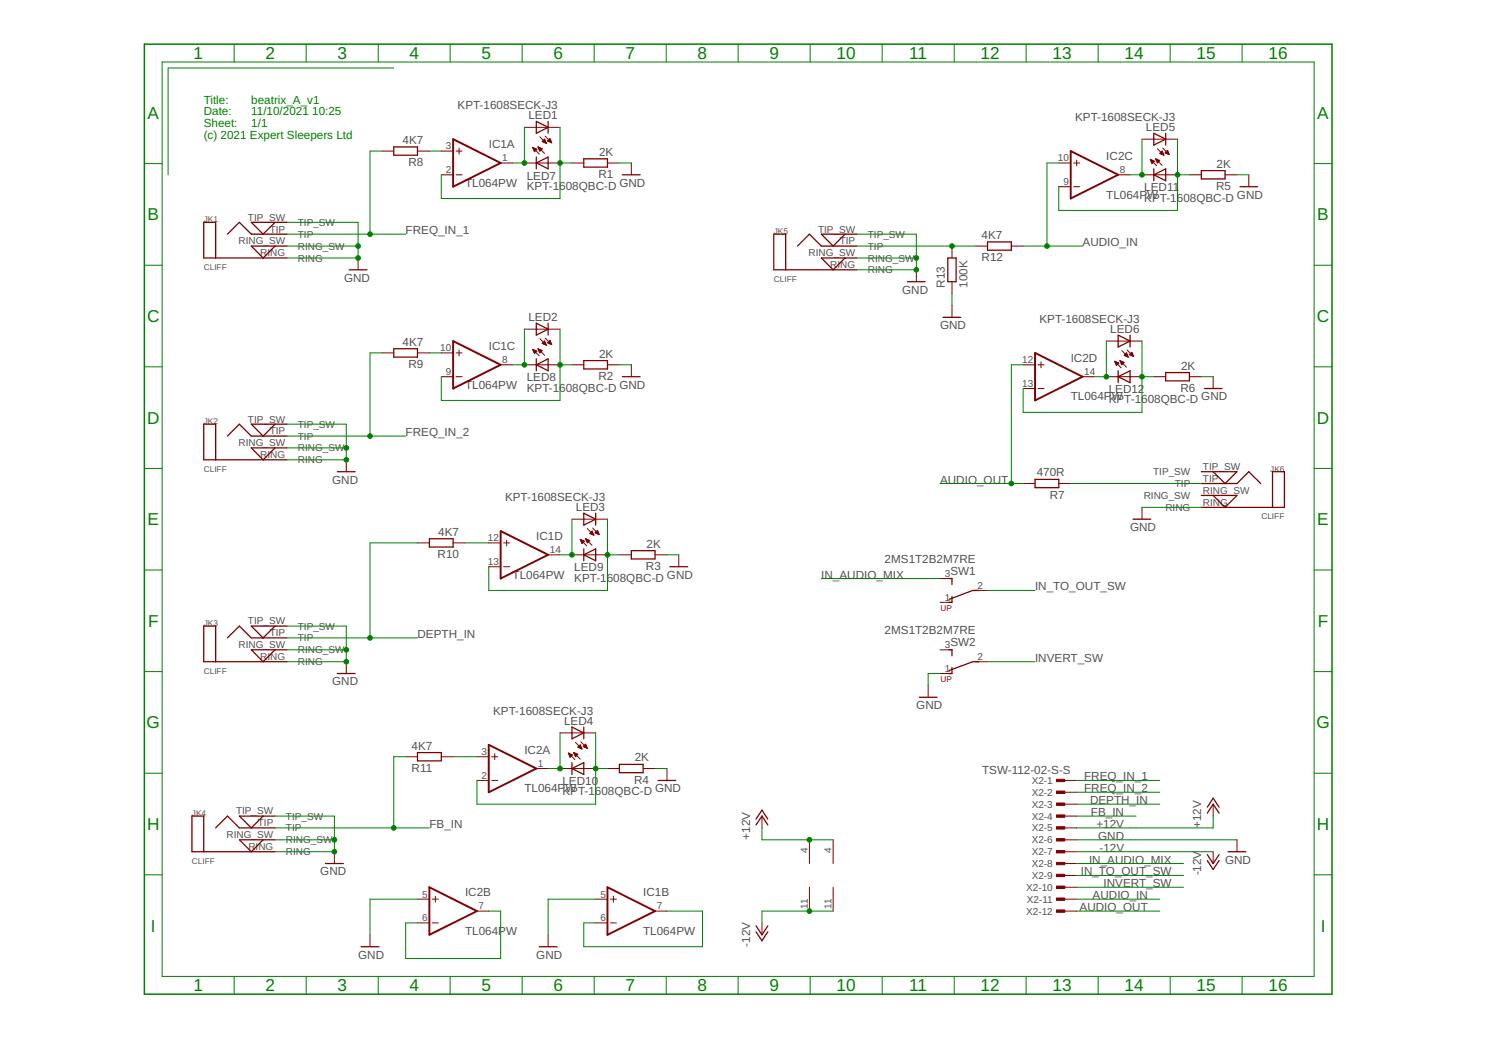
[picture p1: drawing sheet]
<svg xmlns="http://www.w3.org/2000/svg" width="297mm" height="210mm" viewBox="0 0 297 210" stroke-linecap="round" stroke-linejoin="round" font-family="sans-serif">
<g fill="none" stroke="#800000" stroke-width=".25">
<path d="M78.3 29.2h4.8v1.7h-4.8zM106.7 24.2l2.4 1.1-2.4 1.2zM106.7 32.4l2.4-1.2v2.4zM106.7 31.2v2.4M109.1 24.2v2.3M116.1 31.6h4.8v1.7h-4.8zM123.8 34.8h3.6M229.6 34.8l2.3-1.2v2.4zM229.6 26.5l2.3 1.2-2.3 1.2zM229.6 33.6v2.4M231.9 26.5v2.4M239 34h4.7v1.6h-4.7z"/>
<path d="M246.7 37.1h3.5M42.9 51.3v-7.1h-2.4v7.1h16.6M45.3 46.6l2.3-2.4 2.4 2.4h7.1M54.7 49l-2.4 2.3-2.3-2.3h7.1M54.7 44.2l-2.4 2.4-2.3-2.4h7.1M69.5 53.7h3.5M156.3 53.7v-7.1h-2.4v7.1h16.6M158.7 49l2.3-2.4 2.4 2.4h7.1M168.1 46.6l-2.3 2.4-2.4-2.4h7.1M168.1 51.3l-2.3 2.4-2.4-2.4h7.1M180.5 56h3.6M188.6 51.3h1.6v4.7h-1.6z"/>
<path d="M196.5 48.1h4.7v1.7h-4.7zM78.3 69.4h4.8v1.7h-4.8zM106.7 72.6l2.4-1.2v2.4zM106.7 64.3l2.4 1.2-2.4 1.2zM106.7 71.4v2.4M109.1 64.3v2.4M116.1 71.8h4.8v1.6h-4.8zM123.8 75h3.6M187.6 63.1h3.6M222.5 66.7l2.3 1.2-2.3 1.1zM222.5 75l2.3-1.2v2.3zM222.5 73.8v2.3"/>
<path d="M224.8 66.7v2.3M231.9 74.1h4.7v1.7h-4.7zM239.6 77.3h3.5M42.9 91.5v-7.1h-2.4v7.1h16.6M45.3 86.8l2.3-2.4 2.4 2.4h7.1M54.7 84.4l-2.4 2.4-2.3-2.4h7.1M54.7 89.1l-2.4 2.4-2.3-2.4h7.1M67.1 93.9h3.6M205.9 95.4h4.8v1.6h-4.8zM239 96.2h7.1l2.4-2.3 2.3 2.3M239 93.9h7.1l-2.4 2.3-2.3-2.3M239 98.6h7.1l-2.4 2.3-2.3-2.3"/>
<path d="M85.4 107.2h4.7v1.6h-4.7zM116.1 102.1l2.4 1.2-2.4 1.2zM116.1 109.2v2.4M116.1 110.4l2.4-1.2v2.4zM118.5 102.1v2.4M125.6 109.6h4.7v1.6h-4.7zM133.3 112.8h3.5M188.8 115.1h.6v1.2M189.4 118.7v1.1h-.6M194.7 117.5h-1.2l-4.7 1.8M225.4 103.3h3.6M239 100.9h16.5v-7h-2.3v7"/>
<path d="M42.9 131.7v-7.1h-2.4v7.1h16.6M45.3 126.9l2.3-2.3 2.4 2.3h7.1M54.7 124.6l-2.4 2.3-2.3-2.3h7.1M54.7 129.3l-2.4 2.4-2.3-2.4h7.1M67.1 134h3.6M182.9 138.7h3.5M188.8 129.3h.6v1.2M189.4 132.8v1.2h-.6M194.7 131.7h-1.2l-4.7 1.7M83.1 149.7h4.7v1.7h-4.7zM113.8 144.7l2.3 1.1-2.3 1.2zM113.8 152.9l2.3-1.2v2.4z"/>
<path d="M113.8 151.7v2.4M116.1 144.7v2.3M123.2 152.1h4.8v1.6h-4.8zM130.9 155.3h3.6M40.5 169.5v-7.1h-2.3v7.1h16.5M42.9 164.7l2.4-2.3 2.3 2.3h7.1M52.3 162.4l-2.3 2.3-2.4-2.3h7.1M52.3 167.1l-2.3 2.4-2.4-2.4h7.1M64.7 171.8h3.6M150.4 164.1l1.2-1.7 1.2 1.7M150.4 163l1.2-1.8 1.2 1.8M240.2 161.8l1.2-1.8 1.1 1.8"/>
<path d="M240.2 160.6l1.2-1.8 1.1 1.8M240.2 170l1.2 1.8 1.1-1.8M240.2 171.2l1.2 1.8 1.1-1.8M244.3 169.5h3.6M71.8 188.4h3.6M107.3 188.4h3.5M150.4 184.2l1.2 1.8 1.2-1.8M150.4 185.4l1.2 1.8 1.2-1.8"/>
</g>
<g fill="none" stroke="#800000" stroke-width=".2">
<path d="M76 30.1h2.3M83.1 30.1h2.3M87.8 30.1h2.3M87.8 34.8h2.3M90.7 30.1h1.2M90.7 34.8h1.2M91.3 29.5v1.1M99.6 32.4h2.4M104.3 32.4h7.1M104.3 25.3h7.1M106 29.3l1.3 1.3M106 29.3l.8 .4"/>
<path d="M106 29.3l.3 .9 .5-.5M106 29.4h.1M106 29.5h.3M106.1 29.6h.5M106.1 29.7h.7M106.2 29.8h.5M106.2 29.9h.4M106.3 30h.2M106.3 30.1h.1M107 29.2l1.4 1.3M107 29.2l.9 .4M107 29.2l.4 .9"/>
<path d="M107.1 29.3h.1M107.1 29.4h.3M107.2 29.5h.4M107.2 29.6h.7M107.3 29.7h.5M107.3 29.8h.4M107.3 29.9h.2M107.4 30h.1M107.4 27.2l1.3 1.3M107.9 28.2l.8 .3M107.9 29.6l-.5 .5M107.9 28.2h.6"/>
<path d="M108 28h.5M108.1 27.9h.4M108.1 28.3h.5M108.2 27.8h.2M108.3 27.7h.1M108.4 27.7l-.5 .5M108.4 27.7l.3 .8M108.4 28.4h.2M108.5 27.1l1.3 1.3M108.6 28.5h.1M108.9 28h.7M108.9 28l.9 .4"/>
<path d="M109.1 27.9h.5M109.2 27.8h.3M109.2 28.2h.5M109.3 27.7h.2M109.4 27.6h.1M109.4 27.6l-.5 .4M109.4 27.6l.4 .8M109.5 28.3h.2M109.7 28.4h.1M113.8 32.4h2.3M120.9 32.4h2.3M125.6 32.4v2.4"/>
<path d="M210.7 32.4h2.3M210.7 37.1h2.3M213.6 32.4h1.2M213.6 37.1h1.2M214.2 31.8v1.2M222.5 34.8h2.3M227.2 27.7h7.1M227.2 34.8h7.1M228.9 31.7l1.2 1.3M228.9 31.7l.8 .4-.5 .4zM228.9 31.8h.1M228.9 31.9h.4"/>
<path d="M229 32h.6M229 32.1h.6M229.1 32.2h.4M229.1 32.3h.3M229.2 32.4h.1M229.9 31.6l1.3 1.3M229.9 31.6l.8 .3-.4 .5zM230 31.7h.1M230 31.8h.4M230 31.9h.6M230.1 32h.6M230.1 32.1h.5"/>
<path d="M230.2 32.2h.2M230.2 32.3h.1M230.3 29.6l1.3 1.3M230.7 30.5l.5-.4 .4 .8zM230.8 30.5h.6M230.9 30.6h.5M230.9 30.4h.5M231 30.2h.3M231.1 30.7h.4M231.1 30.1h.1M231.3 29.5l1.3 1.3M231.4 30.8h.1"/>
<path d="M231.8 30.4l.5-.5 .3 .9zM231.9 30.4h.6M231.9 30.5h.6M232 30.2h.4M232.1 30.1h.3M232.2 30h.1M232.2 30.6h.4M232.5 30.7h.1M236.6 34.8h2.4M243.7 34.8h2.4M248.5 34.8v2.3M71.2 51.3v2.4"/>
<path d="M182.3 53.7v2.3M189.4 49v2.3M189.4 56v2.4M194.1 49h2.4M201.2 49h2.4M76 70.2h2.3M83.1 70.2h2.3M87.8 75h2.3M87.8 70.2h2.3M90.7 75h1.2M90.7 70.2h1.2M91.3 69.6v1.2"/>
<path d="M99.6 72.6h2.4M104.3 72.6h7.1M104.3 65.5h7.1M106 69.5l1.3 1.3M106 69.5l.8 .4-.5 .4zM106 69.5h.1M106 69.6h.3M106.1 69.7h.4M106.1 69.8h.7M106.2 70h.5M106.2 70.1h.4M106.3 70.2h.2"/>
<path d="M106.3 70.3h.1M107 69.4l1.4 1.3M107 69.4l.9 .3M107 69.4l.4 .8 .5-.5M107.1 69.4h.1M107.1 69.5h.3M107.1 69.6h.5M107.2 69.7h.7M107.3 69.8h.5M107.3 70h.4M107.3 70.1h.2M107.4 70.2h.1"/>
<path d="M107.4 67.4l1.3 1.3M107.9 68.3l.8 .4M107.9 68.3l.5-.4 .3 .8M107.9 68.3h.6M108 68.2h.5M108.1 68.4h.5M108.1 68.1h.4M108.2 68h.2M108.3 67.9h.1M108.4 68.5h.2M108.5 67.3l1.3 1.3M108.6 68.6h.1"/>
<path d="M108.9 68.2h.7M109.1 68.1h.5M109.2 68h.3M109.2 68.3h.5M109.3 67.9h.2M109.4 67.8h.1M109.4 67.7l.4 .9-.9-.4zM109.4 68.4h.3M109.7 68.5h.1M113.8 72.6h2.3M120.9 72.6h2.3M125.6 72.6v2.4"/>
<path d="M189.4 60.8v2.3M203.6 72.6h2.3M203.6 77.3h2.3M206.5 72.6h1.2M206.5 77.3h1.2M207.1 72v1.2M215.4 75h2.3M220.1 67.9h7.1M220.1 75h7.1M221.8 71.9l1.3 1.3M221.8 71.9l.8 .3-.5 .5zM221.8 71.9h.1"/>
<path d="M221.8 72.1h.4M221.9 72.2h.5M221.9 72.3h.6M222 72.4h.4M222 72.5h.3M222.1 72.6h.1M222.8 71.8l1.3 1.2M222.8 71.8l.8 .3-.4 .5zM222.9 71.8h.1M222.9 71.9h.4M222.9 72.1h.6M223 72.2h.6"/>
<path d="M223.1 72.3h.4M223.1 72.4h.3M223.1 72.5h.2M223.2 69.7l1.3 1.4M223.7 70.6h.6M223.8 70.7h.5M223.8 70.5h.5M223.9 70.4h.3M224 70.8h.4M224 70.3h.2M224.1 70.2l.4 .9-.9-.4zM224.2 69.6l1.3 1.3"/>
<path d="M224.3 71h.1M224.7 70.6l.5-.5 .3 .8zM224.8 70.5h.6M224.8 70.6h.6M224.9 70.4h.4M225 70.3h.3M225.1 70.7h.4M225.1 70.2h.1M225.3 70.8h.2M229.6 75h2.3M236.6 75h2.4M241.4 75v2.3"/>
<path d="M68.9 91.5v2.4M203.6 96.2h2.3M210.7 96.2h2.3M83.1 108h2.3M90.1 108h2.4M97.2 108h2.4M97.2 112.8h2.4M100.2 108h1.2M100.2 112.8h1.2M100.8 107.4v1.2M109.1 110.4h2.3M113.8 103.3h7.1"/>
<path d="M113.8 110.4h7.1M115.4 107.3l1.3 1.3M115.4 107.3l.9 .4-.5 .4zM115.5 107.4h.1M115.5 107.5h.3M115.5 107.6h.6M115.6 107.7h.6M115.7 107.8h.4M115.7 107.9h.3M115.7 108h.2M116.5 107.2l1.3 1.3M116.5 107.2l.8 .3-.4 .5z"/>
<path d="M116.5 107.3h.1M116.6 107.4h.3M116.6 107.5h.6M116.7 107.6h.6M116.7 107.7h.5M116.8 107.8h.3M116.8 107.9h.1M116.9 105.2l1.3 1.3M117.3 106.1l.5-.4 .4 .8zM117.4 106.2h.6M117.4 106h.6M117.5 105.9h.4"/>
<path d="M117.6 105.8h.3M117.6 106.3h.5M117.7 105.7h.1M117.9 106.4h.2M117.9 105.1l1.3 1.3M118.4 106l.5-.5 .3 .9zM118.5 106h.6M118.5 105.9h.5M118.6 105.8h.4M118.7 105.7h.2M118.7 106.2h.4M118.8 105.6h.1"/>
<path d="M119 106.3h.2M123.2 110.4h2.4M130.3 110.4h2.4M135 110.4v2.4M187 115.1h2.4M187 119.8h2.4M194.1 117.5h2.4M227.2 100.9v2.4M68.9 131.7v2.3M184.7 136.4v2.3M187 129.3h2.4M187 134h2.4"/>
<path d="M194.1 131.7h2.4M80.7 150.6h2.4M87.8 150.6h2.3M94.9 150.6h2.3M94.9 155.3h2.3M97.8 150.6h1.2M97.8 155.3h1.2M98.4 150v1.1M106.7 152.9h2.4M111.4 145.8h7.1M111.4 152.9h7.1M113.1 149.8l1.3 1.3"/>
<path d="M113.1 149.8l.8 .4-.5 .5zM113.1 149.9h.2M113.2 150.1h.4M113.2 150.2h.6M113.3 150.3h.5M113.3 150.4h.4M113.3 150.5h.3M113.4 150.6h.1M114.1 149.7l1.3 1.3M114.1 149.7l.9 .4-.5 .5zM114.1 149.7h.1M114.2 149.8h.2"/>
<path d="M114.2 149.9h.5M114.3 150.1h.6M114.3 150.2h.6M114.4 150.3h.4M114.4 150.4h.3M114.5 150.5h.1M114.5 147.7l1.3 1.3M115 148.7l.4-.5 .4 .8zM115 148.6h.6M115.1 148.5h.5M115.1 148.7h.6M115.2 148.4h.3"/>
<path d="M115.3 148.3h.2M115.4 148.8h.3M115.5 147.6l1.4 1.3M115.7 148.9h.1M116.1 148.5h.6M116.2 148.4h.4M116.2 148.6h.5M116.3 148.3h.3M116.4 148.2h.1M116.5 148.7h.3M116.5 148.1l-.5 .4 .9 .4M116.5 148.1l.4 .8"/>
<path d="M116.5 148.1h.1M116.7 148.8h.1M120.9 152.9h2.3M128 152.9h2.3M132.7 152.9v2.4M211.8 155.3h2.4M211.8 157.6h2.4M211.8 160h2.4M241.4 160v2.4M66.5 169.5v2.3M83.1 178.9h2.3M86 178.9h1.2"/>
<path d="M86.6 178.3v1.2M118.5 178.9h2.4M121.5 178.9h1.1M122 178.3v1.2M151.6 162.4v2.3M161 167.1v4.7M161 176.5v4.8M165.8 167.1v4.7M165.8 176.5v4.8M211.8 178.9h2.4M211.8 162.4h2.4M211.8 164.7h2.4"/>
<path d="M211.8 167.1h2.4M211.8 169.5h2.4M211.8 171.8h2.4M211.8 174.2h2.4M211.8 176.5h2.4M241.4 169.5v2.3M246.1 167.1v2.4M73.6 186v2.4M83.1 183.6h2.3M86 183.6h1.2M94.9 181.3h2.3M109.1 186v2.4"/>
<path d="M118.5 183.6h2.4M121.5 183.6h1.1M130.3 181.3h2.4M151.6 183.6v2.4M211.8 181.3h2.4"/>
</g>
<path d="M90.1 27.7l9.5 4.7-9.5 4.7zM213 30.1l9.5 4.7-9.5 4.7zM90.1 67.9l9.5 4.7-9.5 4.7zM205.9 70.2l9.5 4.8-9.5 4.7zM99.6 105.7l9.5 4.7-9.5 4.7zM97.2 148.2l9.5 4.7-9.5 4.7zM85.4 176.5l9.5 4.8-9.5 4.7zM120.9 176.5l9.4 4.8-9.4 4.7z" fill="none" stroke="#800000" stroke-width=".38"/>
<g fill="#800000" stroke="#800000" stroke-width=".2">
<path d="M210.2 155h1.6v.5h-1.6z"/>
<path d="M210.2 157.4h1.6v.5h-1.6z"/>
<path d="M210.2 159.8h1.6v.4h-1.6z"/>
<path d="M210.2 162.1h1.6v.5h-1.6z"/>
<path d="M210.2 164.5h1.6v.5h-1.6z"/>
<path d="M210.2 166.9h1.6v.4h-1.6z"/>
<path d="M210.2 169.2h1.6v.5h-1.6z"/>
<path d="M210.2 171.6h1.6v.4h-1.6z"/>
<path d="M210.2 173.9h1.6v.5h-1.6z"/>
<path d="M210.2 176.3h1.6v.5h-1.6z"/>
<path d="M210.2 178.7h1.6v.4h-1.6z"/>
<path d="M210.2 181h1.6v.5h-1.6z"/>
</g>
<path d="M28.7 8.8h236.3v189h-236.3z" fill="none" stroke="#008000" stroke-width=".3"/>
<g fill="none" stroke="#008000" stroke-width=".2">
<path d="M32.3 12.3h229.2v182h-229.2zM46.6 8.8v3.5M60.9 8.8v3.5M75.2 8.8v3.5M78.3 13.5h-44.9v21.3M89.6 8.8v3.5M103.9 8.8v3.5M118.2 8.8v3.5M132.5 8.8v3.5M146.9 8.8v3.5M161.2 8.8v3.5M175.5 8.8v3.5"/>
<path d="M189.8 8.8v3.5M204.2 8.8v3.5M218.5 8.8v3.5M232.8 8.8v3.5M247.1 8.8v3.5M28.7 32.6h3.6M76 30.1h-2.4v16.5M85.4 30.1h2.4M104.3 25.3v7.1h-2.3M111.4 32.4h2.4M111.4 25.3v14.2h-23.6v-4.7M123.2 32.4h2.4"/>
<path d="M210.7 32.4h-2.4v16.6M227.2 27.7v7.1h-2.4M234.3 34.8h2.3M234.3 27.7v14.2h-23.6v-4.8M246.1 34.8h2.4M261.5 32.6h3.5M28.7 52.8h3.6M57.1 44.2h14.1v7.1h-14.1M57.1 46.6h23.6M57.1 49h14.1M170.5 46.6h11.8v7.1h-11.8M170.5 51.3h11.8"/>
<path d="M170.5 49h23.6M189.4 58.4v2.4M203.6 49h11.8M261.5 52.8h3.5M28.7 73h3.6M76 70.2h-2.4v16.6M85.4 70.2h2.4M104.3 65.5v7.1h-2.3M111.4 72.6h2.4M111.4 65.5v14.2h-23.6v-4.7M123.2 72.6h2.4M203.6 72.6h-2.4v23.6"/>
<path d="M220.1 67.9v7.1h-2.4M227.2 75h2.4M227.2 67.9v14.1h-23.6v-4.7M239 75h2.4M261.5 73h3.5M28.7 93.2h3.6M57.1 84.4h11.8v7.1h-11.8M57.1 89.1h11.8M57.1 86.8h23.6M187 96.2h16.6M213 96.2h26M261.5 93.2h3.5"/>
<path d="M28.7 113.4h3.6M83.1 108h-9.5v18.9M92.5 108h4.7M113.8 103.3v7.1h-2.4M120.9 110.4h2.3M120.9 103.3v14.2h-23.7v-4.7M132.7 110.4h2.3M163.4 115.1h23.6M196.5 117.5h9.4M227.2 100.9h11.8M261.5 113.4h3.5M28.7 133.6h3.6"/>
<path d="M57.1 124.6h11.8v7.1h-11.8M57.1 129.3h11.8M57.1 126.9h26M187 134h-2.3v2.4M196.5 131.7h9.4M261.5 133.6h3.5M28.7 153.8h3.6M80.7 150.6h-2.4v14.1M90.1 150.6h4.8M111.4 145.8v7.1h-2.3M118.5 152.9h2.4M118.5 145.8v14.2h-23.6v-4.7"/>
<path d="M130.3 152.9h2.4M214.2 160h16.5M214.2 157.6h16.5M214.2 155.3h16.5M261.5 153.8h3.5M28.7 174.1h3.6M54.7 162.4h11.8v7.1h-11.8M54.7 167.1h11.8M54.7 164.7h30.7M83.1 178.9h-9.5v7.1M118.5 178.9h-9.4v7.1M151.6 164.7v2.4h14.2"/>
<path d="M214.2 169.5h27.2M214.2 167.1h31.9M214.2 162.4h11.8M214.2 178.9h16.5M214.2 176.5h21.3M214.2 174.2h21.3M214.2 171.8h21.3M241.4 162.4v2.3h-27.2M261.5 174.1h3.5M46.6 194.3v3.5M60.9 194.3v3.5M75.2 194.3v3.5"/>
<path d="M89.6 194.3v3.5M97.2 181.3h2.4v9.4h-18.9v-7.1h2.4M103.9 194.3v3.5M118.2 194.3v3.5M132.5 194.3v3.5M132.7 181.3h7.1v7.1h-23.7v-4.8h2.4M146.9 194.3v3.5M161.2 194.3v3.5M165.8 181.3h-14.2v2.3M175.5 194.3v3.5M189.8 194.3v3.5M204.2 194.3v3.5"/>
<path d="M214.2 181.3h16.5M218.5 194.3v3.5M232.8 194.3v3.5M247.1 194.3v3.5"/>
</g>
<g fill="#008000" stroke="#008000" stroke-width=".2">
<circle cx="182.3" cy="53.7" r=".47"/>
<circle cx="182.3" cy="51.3" r=".47"/>
<circle cx="66.5" cy="169.5" r=".47"/>
<circle cx="66.5" cy="167.1" r=".47"/>
<circle cx="71.2" cy="51.3" r=".47"/>
<circle cx="71.2" cy="49" r=".47"/>
<circle cx="68.9" cy="91.5" r=".47"/>
<circle cx="68.9" cy="89.1" r=".47"/>
<circle cx="68.9" cy="131.7" r=".47"/>
<circle cx="68.9" cy="129.3" r=".47"/>
<circle cx="220.1" cy="75" r=".47"/>
<circle cx="227.2" cy="75" r=".47"/>
<circle cx="201.2" cy="96.2" r=".47"/>
<circle cx="227.2" cy="34.8" r=".47"/>
<circle cx="234.3" cy="34.8" r=".47"/>
<circle cx="111.4" cy="152.9" r=".47"/>
<circle cx="118.5" cy="152.9" r=".47"/>
<circle cx="78.3" cy="164.7" r=".47"/>
<circle cx="189.4" cy="49" r=".47"/>
<circle cx="208.3" cy="49" r=".47"/>
<circle cx="161" cy="181.3" r=".47"/>
<circle cx="161" cy="167.1" r=".47"/>
<circle cx="73.6" cy="126.9" r=".47"/>
<circle cx="73.6" cy="86.8" r=".47"/>
<circle cx="73.6" cy="46.6" r=".47"/>
<circle cx="104.3" cy="32.4" r=".47"/>
<circle cx="111.4" cy="32.4" r=".47"/>
<circle cx="104.3" cy="72.6" r=".47"/>
<circle cx="111.4" cy="72.6" r=".47"/>
<circle cx="113.8" cy="110.4" r=".47"/>
<circle cx="120.9" cy="110.4" r=".47"/>
</g>
<g font-size="3.4" fill="#008000">
<text x="38.5" y="11.8">1</text>
<text x="52.8" y="11.8">2</text>
<text x="67.1" y="11.8">3</text>
<text x="81.4" y="11.8">4</text>
<text x="95.8" y="11.8">5</text>
<text x="110.1" y="11.8">6</text>
<text x="124.4" y="11.8">7</text>
<text x="138.7" y="11.8">8</text>
<text x="153.1" y="11.8">9</text>
<text x="166.4" y="11.8">10</text>
<text x="180.9" y="11.8">11</text>
<text x="195.1" y="11.8">12</text>
<text x="209.4" y="11.8">13</text>
<text x="223.7" y="11.8">14</text>
<text x="238.1" y="11.8">15</text>
<text x="252.4" y="11.8">16</text>
<text x="29.4" y="23.6">A</text>
<text x="262.1" y="23.6">A</text>
<text x="29.4" y="43.9">B</text>
<text x="262.1" y="43.9">B</text>
<text x="29.3" y="64.1">C</text>
<text x="262" y="64.1">C</text>
<text x="29.3" y="84.3">D</text>
<text x="262" y="84.3">D</text>
<text x="29.4" y="104.5">E</text>
<text x="262.1" y="104.5">E</text>
<text x="29.5" y="124.7">F</text>
<text x="262.2" y="124.7">F</text>
<text x="29.2" y="144.9">G</text>
<text x="261.9" y="144.9">G</text>
<text x="29.3" y="165.1">H</text>
<text x="262" y="165.1">H</text>
<text x="30" y="185.4">I</text>
<text x="262.8" y="185.4">I</text>
<text x="38.5" y="197.2">1</text>
<text x="52.8" y="197.2">2</text>
<text x="67.1" y="197.2">3</text>
<text x="81.4" y="197.2">4</text>
<text x="95.8" y="197.2">5</text>
<text x="110.1" y="197.2">6</text>
<text x="124.4" y="197.2">7</text>
<text x="138.7" y="197.2">8</text>
<text x="153.1" y="197.2">9</text>
<text x="166.4" y="197.2">10</text>
<text x="180.9" y="197.2">11</text>
<text x="195.1" y="197.2">12</text>
<text x="209.4" y="197.2">13</text>
<text x="223.7" y="197.2">14</text>
<text x="238.1" y="197.2">15</text>
<text x="252.4" y="197.2">16</text>
</g>
<g font-size="2.3" fill="#008000">
<text x="40.5" y="20.6">Title:</text>
<text x="40.5" y="23">Date:</text>
<text x="50" y="20.6">beatrix_A_v1</text>
<text x="50" y="23">11/10/2021</text>
<text x="62.1" y="23">10:25</text>
<text x="40.5" y="25.3">Sheet:</text>
<text x="40.5" y="27.7">(c) 2021 Expert Sleepers Ltd</text>
<text x="50" y="25.3">1/1</text>
</g>
<g font-size="2.3" fill="#505050">
<text x="91" y="21.7">KPT-1608SECK-J3</text>
<text x="105.1" y="23.7">LED1</text>
<text x="80.1" y="28.6">4K7</text>
<text x="97.2" y="29.5">IC1A</text>
<text x="213.9" y="24">KPT-1608SECK-J3</text>
<text x="228" y="26">LED5</text>
<text x="81.3" y="33.1">R8</text>
<text x="104.8" y="35.7">LED7</text>
<text x="119.1" y="35.5">R1</text>
<text x="119.2" y="31">2K</text>
<text x="220.1" y="31.8">IC2C</text>
<text x="242.1" y="33.4">2K</text>
<text x="92.5" y="37.1">TL064PW</text>
<text x="104.8" y="37.7">KPT-1608QBC-D</text>
<text x="123.2" y="37.1">GND</text>
<text x="220.1" y="39.5">TL064PW</text>
<text x="227.7" y="40.1">KPT-1608QBC-D</text>
<text x="227.7" y="38.1">LED11</text>
<text x="241.9" y="37.8">R5</text>
<text x="246.1" y="39.5">GND</text>
<text x="80.7" y="46.6">FREQ_IN_1</text>
<text x="195.3" y="47.5">4K7</text>
<text x="195.3" y="52">R12</text>
<text x="215.4" y="49">AUDIO_IN</text>
<text x="68.5" y="56">GND</text>
<text x="179.5" y="58.4">GND</text>
<text x="188" y="57.2" transform="rotate(-90 188 57.2)">R13</text>
<text x="192.5" y="57.2" transform="rotate(-90 192.5 57.2)">100K</text>
<text x="105.1" y="63.8">LED2</text>
<text x="187" y="65.5">GND</text>
<text x="206.8" y="64.2">KPT-1608SECK-J3</text>
<text x="80.1" y="68.8">4K7</text>
<text x="97.2" y="69.6">IC1C</text>
<text x="119.2" y="71.2">2K</text>
<text x="213" y="72">IC2D</text>
<text x="220.9" y="66.2">LED6</text>
<text x="81.3" y="73.3">R9</text>
<text x="92.5" y="77.3">TL064PW</text>
<text x="104.8" y="77.9">KPT-1608QBC-D</text>
<text x="104.8" y="75.9">LED8</text>
<text x="119.1" y="75.6">R2</text>
<text x="123.2" y="77.3">GND</text>
<text x="234.8" y="78">R6</text>
<text x="235" y="73.5">2K</text>
<text x="213" y="79.7">TL064PW</text>
<text x="220.6" y="80.3">KPT-1608QBC-D</text>
<text x="220.6" y="78.3">LED12</text>
<text x="239" y="79.7">GND</text>
<text x="80.7" y="86.8">FREQ_IN_2</text>
<text x="206.3" y="94.8">470R</text>
<text x="66.1" y="96.2">GND</text>
<text x="100.5" y="99.6">KPT-1608SECK-J3</text>
<text x="114.6" y="101.6">LED3</text>
<text x="187" y="96.2">AUDIO_OUT</text>
<text x="208.9" y="99.3">R7</text>
<text x="87.2" y="106.6">4K7</text>
<text x="106.7" y="107.4">IC1D</text>
<text x="224.8" y="105.7">GND</text>
<text x="87.1" y="111.1">R10</text>
<text x="114.3" y="113.7">LED9</text>
<text x="128.5" y="113.4">R3</text>
<text x="128.6" y="109">2K</text>
<text x="176" y="112">2MS1T2B2M7RE</text>
<text x="102" y="115.1">TL064PW</text>
<text x="114.3" y="115.7">KPT-1608QBC-D</text>
<text x="132.7" y="115.1">GND</text>
<text x="163.4" y="115.1">IN_AUDIO_MIX</text>
<text x="189.1" y="114.4">SW1</text>
<text x="205.9" y="117.5">IN_TO_OUT_SW</text>
<text x="83.1" y="126.9">DEPTH_IN</text>
<text x="176" y="126.2">2MS1T2B2M7RE</text>
<text x="189.1" y="128.6">SW2</text>
<text x="205.9" y="131.6">INVERT_SW</text>
<text x="66.1" y="136.4">GND</text>
<text x="98.1" y="142.2">KPT-1608SECK-J3</text>
<text x="182.3" y="141.1">GND</text>
<text x="81.9" y="149.1">4K7</text>
<text x="104.3" y="150">IC2A</text>
<text x="112.2" y="144.2">LED4</text>
<text x="81.9" y="153.6">R11</text>
<text x="126.2" y="156">R4</text>
<text x="126.3" y="151.5">2K</text>
<text x="195.4" y="154.1">TSW-112-02-S-S</text>
<text x="215.7" y="155.3">FREQ_IN_1</text>
<text x="104.3" y="157.6">TL064PW</text>
<text x="111.9" y="158.2">KPT-1608QBC-D</text>
<text x="111.9" y="156.2">LED10</text>
<text x="130.3" y="157.6">GND</text>
<text x="215.7" y="157.6">FREQ_IN_2</text>
<text x="216.9" y="160">DEPTH_IN</text>
<text x="85.4" y="164.7">FB_IN</text>
<text x="149.2" y="167.1" transform="rotate(-90 149.2 167.1)">+12V</text>
<text x="217" y="162.4">FB_IN</text>
<text x="218.1" y="164.7">+12V</text>
<text x="218.5" y="167.1">GND</text>
<text x="239" y="164.7" transform="rotate(-90 239 164.7)">+12V</text>
<text x="216.7" y="171.8">IN_AUDIO_MIX</text>
<text x="218.7" y="169.5">-12V</text>
<text x="243.7" y="171.8">GND</text>
<text x="63.7" y="174.2">GND</text>
<text x="92.5" y="178.3">IC2B</text>
<text x="128" y="178.3">IC1B</text>
<text x="215" y="174.2">IN_TO_OUT_SW</text>
<text x="217.4" y="178.9">AUDIO_IN</text>
<text x="219.6" y="176.5">INVERT_SW</text>
<text x="239" y="174.2" transform="rotate(-90 239 174.2)">-12V</text>
<text x="92.5" y="186">TL064PW</text>
<text x="128" y="186">TL064PW</text>
<text x="214.8" y="181.3">AUDIO_OUT</text>
<text x="71.3" y="190.7">GND</text>
<text x="106.7" y="190.7">GND</text>
<text x="149.2" y="188.4" transform="rotate(-90 149.2 188.4)">-12V</text>
</g>
<g font-size="2" fill="#505050">
<text x="88.7" y="29.7">3</text>
<text x="88.7" y="34.5">2</text>
<text x="99.9" y="32.1">1</text>
<text x="210.5" y="32.1">10</text>
<text x="222.8" y="34.5">8</text>
<text x="211.6" y="36.8">9</text>
<text x="49.3" y="43.9">TIP_SW</text>
<text x="53.7" y="46.3">TIP</text>
<text x="59.2" y="47.3">TIP</text>
<text x="59.2" y="44.9">TIP_SW</text>
<text x="162.7" y="46.3">TIP_SW</text>
<text x="172.7" y="47.3">TIP_SW</text>
<text x="47.5" y="48.6">RING_SW</text>
<text x="51.8" y="51">RING</text>
<text x="59.2" y="52">RING</text>
<text x="59.2" y="49.7">RING_SW</text>
<text x="160.9" y="51">RING_SW</text>
<text x="165.2" y="53.4">RING</text>
<text x="167.1" y="48.6">TIP</text>
<text x="172.7" y="49.7">TIP</text>
<text x="172.7" y="52">RING_SW</text>
<text x="172.7" y="54.4">RING</text>
<text x="87.6" y="69.9">10</text>
<text x="88.7" y="74.6">9</text>
<text x="99.9" y="72.3">8</text>
<text x="203.4" y="77">13</text>
<text x="203.4" y="72.3">12</text>
<text x="215.7" y="74.6">14</text>
<text x="47.5" y="88.8">RING_SW</text>
<text x="49.3" y="84.1">TIP_SW</text>
<text x="53.7" y="86.4">TIP</text>
<text x="59.2" y="87.5">TIP</text>
<text x="59.2" y="89.8">RING_SW</text>
<text x="59.2" y="85.1">TIP_SW</text>
<text x="51.8" y="91.2">RING</text>
<text x="59.2" y="92.2">RING</text>
<text x="229.4" y="94.6">TIP_SW</text>
<text x="239.3" y="95.9">TIP</text>
<text x="239.3" y="93.5">TIP_SW</text>
<text x="227.5" y="99.3">RING_SW</text>
<text x="231.9" y="101.6">RING</text>
<text x="233.7" y="96.9">TIP</text>
<text x="239.3" y="100.6">RING</text>
<text x="239.3" y="98.2">RING_SW</text>
<text x="97.1" y="107.7">12</text>
<text x="97.1" y="112.4">13</text>
<text x="109.4" y="110.1">14</text>
<text x="188" y="114.8">3</text>
<text x="188" y="119.5">1</text>
<text x="194.4" y="117.1">2</text>
<text x="49.3" y="124.2">TIP_SW</text>
<text x="59.2" y="125.3">TIP_SW</text>
<text x="47.5" y="129">RING_SW</text>
<text x="51.8" y="131.3">RING</text>
<text x="53.7" y="126.6">TIP</text>
<text x="59.2" y="127.6">TIP</text>
<text x="59.2" y="130">RING_SW</text>
<text x="188" y="129">3</text>
<text x="194.4" y="131.3">2</text>
<text x="59.2" y="132.4">RING</text>
<text x="188" y="133.7">1</text>
<text x="95.8" y="154.9">2</text>
<text x="95.8" y="150.2">3</text>
<text x="107" y="152.6">1</text>
<text x="205.3" y="156">X2-1</text>
<text x="205.3" y="158.3">X2-2</text>
<text x="205.3" y="160.7">X2-3</text>
<text x="45.1" y="166.8">RING_SW</text>
<text x="47" y="162">TIP_SW</text>
<text x="51.3" y="164.4">TIP</text>
<text x="56.9" y="165.4">TIP</text>
<text x="56.9" y="167.8">RING_SW</text>
<text x="56.9" y="163.1">TIP_SW</text>
<text x="205.3" y="163.1">X2-4</text>
<text x="205.3" y="165.4">X2-5</text>
<text x="205.3" y="167.8">X2-6</text>
<text x="49.4" y="169.1">RING</text>
<text x="56.9" y="170.2">RING</text>
<text x="160.7" y="169.6" transform="rotate(-90 160.7 169.6)">4</text>
<text x="165.4" y="169.6" transform="rotate(-90 165.4 169.6)">4</text>
<text x="205.3" y="170.2">X2-7</text>
<text x="205.3" y="172.5">X2-8</text>
<text x="84" y="178.6">5</text>
<text x="119.4" y="178.6">5</text>
<text x="204.2" y="177.2">X2-10</text>
<text x="204.3" y="179.6">X2-11</text>
<text x="205.3" y="174.9">X2-9</text>
<text x="84" y="183.3">6</text>
<text x="95.2" y="180.9">7</text>
<text x="119.4" y="183.3">6</text>
<text x="130.7" y="180.9">7</text>
<text x="160.7" y="180.8" transform="rotate(-90 160.7 180.8)">11</text>
<text x="165.4" y="180.8" transform="rotate(-90 165.4 180.8)">11</text>
<text x="204.2" y="182">X2-12</text>
</g>
<g font-size="1.7" fill="#505050">
<text x="40.5" y="44.2">JK1</text>
<text x="153.9" y="46.6">JK5</text>
<text x="40.5" y="53.7">CLIFF</text>
<text x="153.9" y="56">CLIFF</text>
<text x="40.5" y="84.4">JK2</text>
<text x="40.5" y="93.8">CLIFF</text>
<text x="252.7" y="93.8">JK6</text>
<text x="251" y="103.3">CLIFF</text>
<text x="40.5" y="124.6">JK3</text>
<text x="40.5" y="134">CLIFF</text>
<text x="38.2" y="162.4">JK4</text>
<text x="38.2" y="171.8">CLIFF</text>
</g>
<g font-size="1.7" fill="#800000">
<text x="187.1" y="121.5">UP</text>
<text x="187.1" y="135.7">UP</text>
</g>
</svg>
